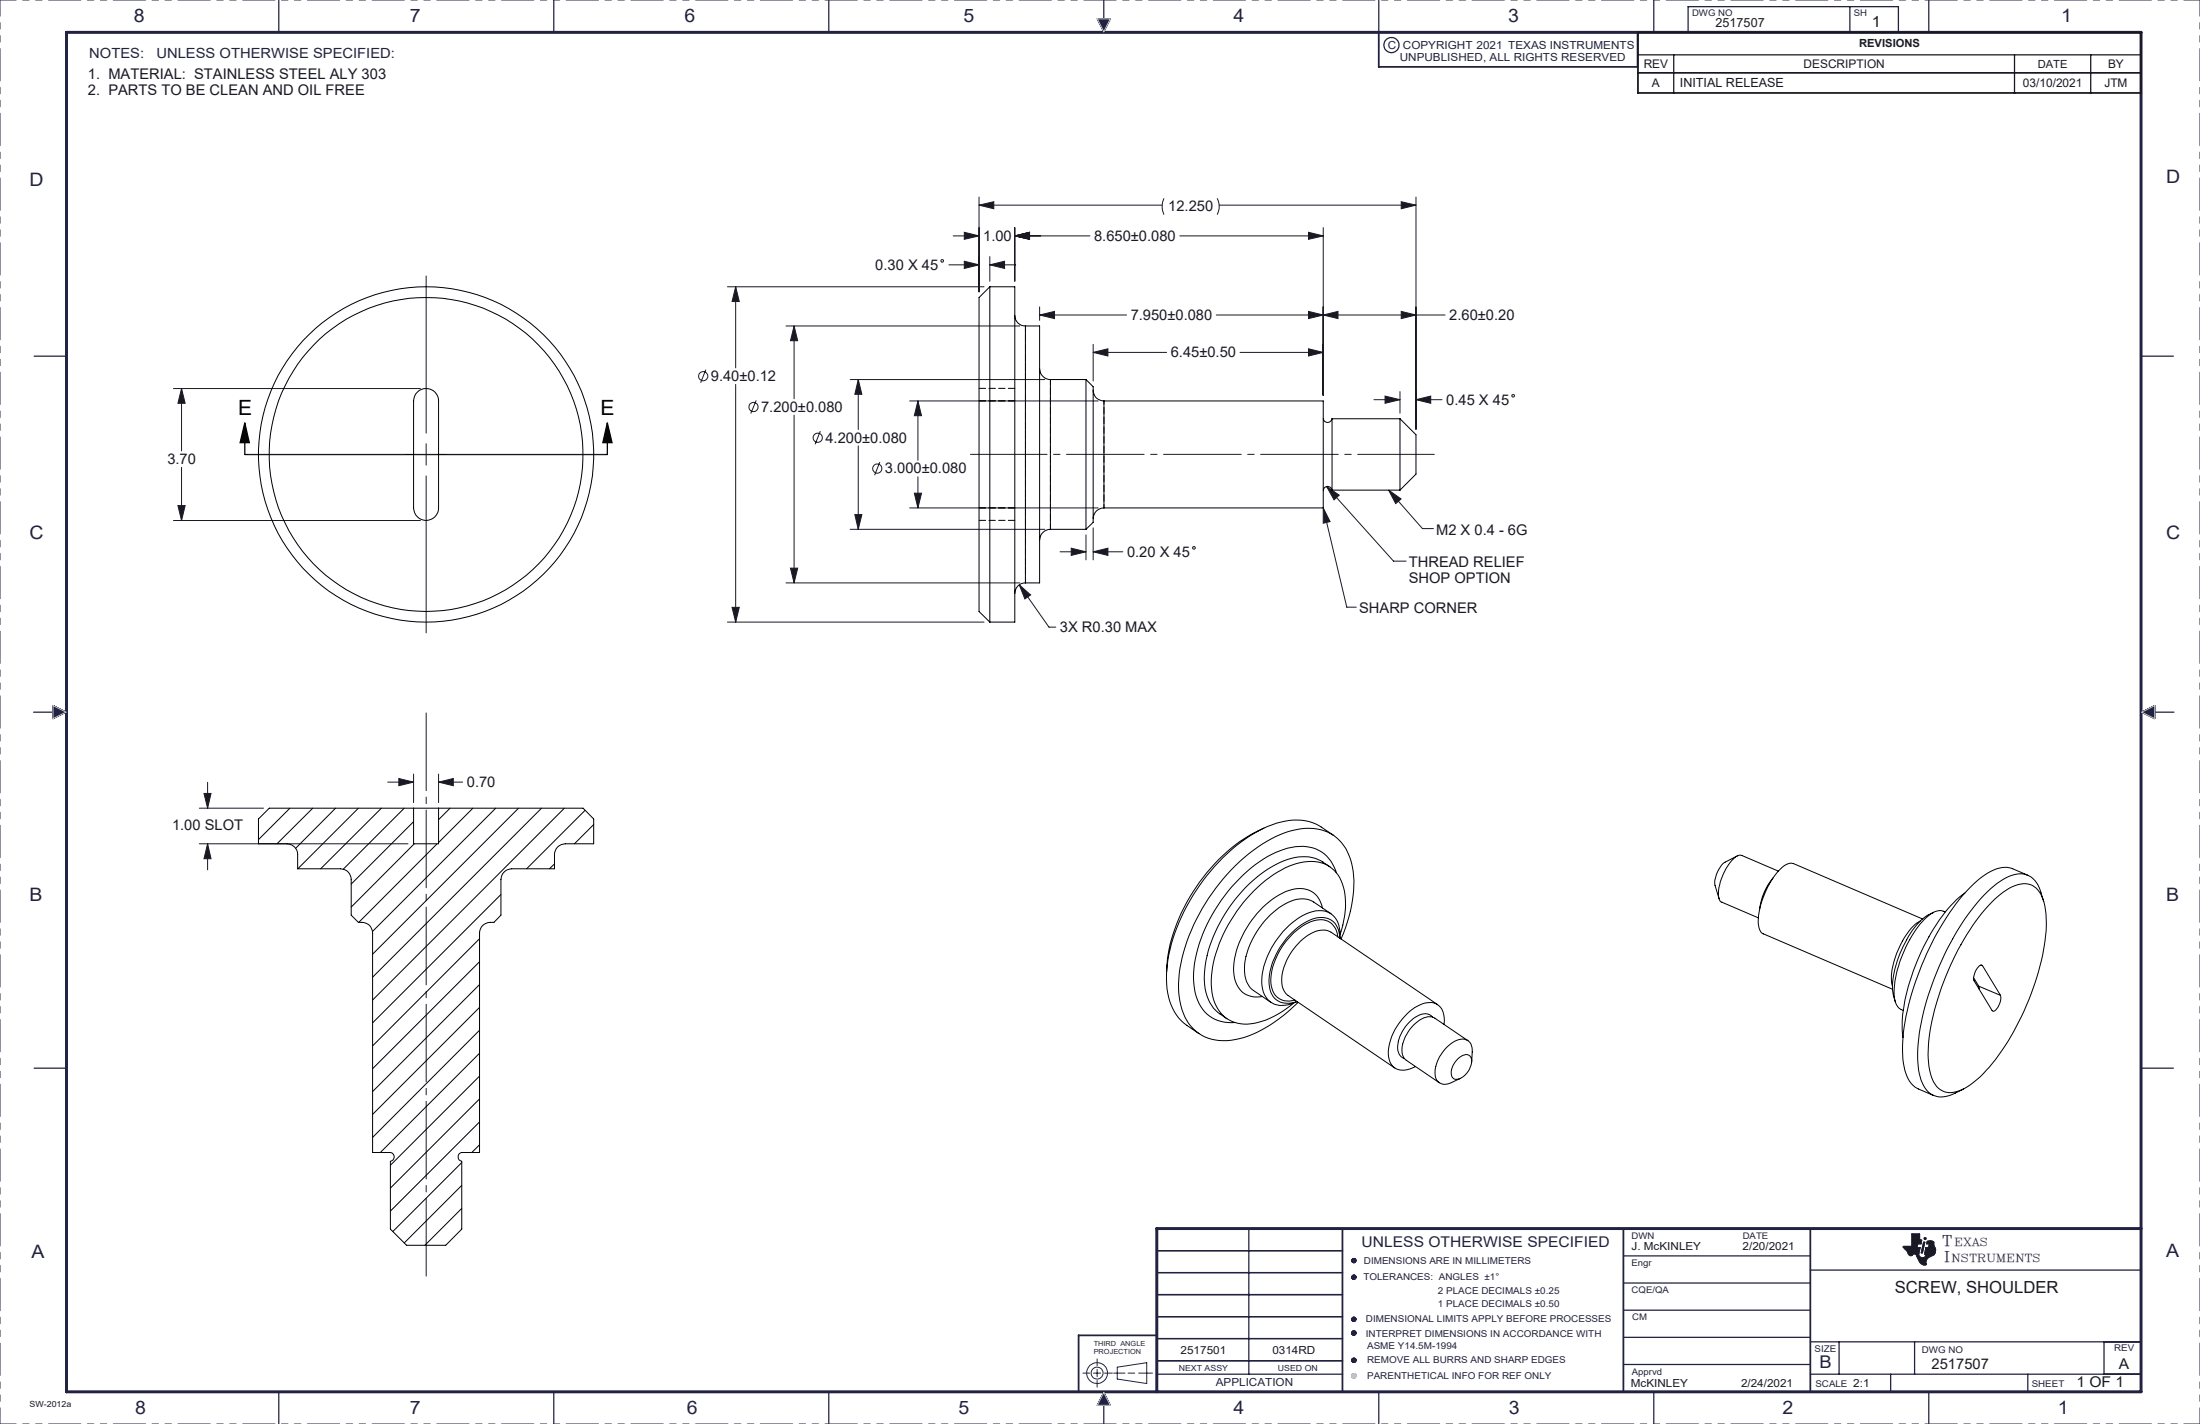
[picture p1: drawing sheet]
<svg xmlns="http://www.w3.org/2000/svg" width="432mm" height="279mm" viewBox="0 0 432 279" stroke-linecap="round" stroke-linejoin="round" font-family="sans-serif">
<g fill="none" stroke="#191924" stroke-width=".2">
<path d="M215.4 3.7h2.5l-1.3 2.5zM10.4 138.4l2.5 1.3-2.5 1.3zM420.4 139.7l2.5-1.3v2.6zM375.2 242.1h1.6v1l.4 .2-.2 .8h-.6l-.2 .7h.7l-.3 1.2a.62 .62 0 0 0 .6 .7l.7-.1 .1-.4h-.2v-.3l.2-1.1h.5l.2-.7h-.6l.1-.5a1.51 1.51 0 0 1 1.4 .1v.6a1.32 1.32 0 0 1-.2 2h-.1a1.41 1.41 0 0 0-1.3 1.6l.2 .2a1.1 1.1 0 0 1-1.5-.6l-.4-.9a.61 .61 0 0 0-.5-.6 .61 .61 0 0 0-.7 .4l-.5-.3-1-1.6h1.6zM377.5 243.7h.3l-.5 2.1h-.2zM216.6 273.2l1.3 2.5h-2.5z"/>
<circle cx="265.7" cy="258.9" r=".42"/>
<circle cx="265.7" cy="250.6" r=".42"/>
<circle cx="265.7" cy="247.3" r=".42"/>
<circle cx="377.8" cy="243" r=".2"/>
<circle cx="265.7" cy="266.9" r=".42"/>
<circle cx="265.7" cy="261.5" r=".42"/>
<circle cx="265.7" cy="269.9" r=".42"/>
</g>
<g fill="none" stroke="#212142" stroke-width=".2">
<path d="M215.4 3.7h.1M215.5 3.7l-.1 .1 .1-.1M215.5 3.7l-.1 .1 .2-.1M215.7 3.7l-.2 .2M215.8 3.7l-.3 .3M215.8 4.5l.8-.8-.8 .8M215.9 3.7l-.4 .4M215.9 3.7l-.3 .4M216 3.7l-.4 .4 .4-.4M216.1 3.7l-.5 .5M216.2 3.7l-.5 .5M216.3 3.7l-.6 .6"/>
<path d="M216.3 3.7l-.6 .6 .7-.6M216.4 3.7l-.7 .7M216.5 3.7l-.7 .7M216.5 3.7l-.7 .8M216.6 6.2h.1M216.6 3.7l-.8 .9M216.7 6.1l-.1 .1M216.7 3.7l-.9 .9M216.7 6l-.1 .2M216.8 6l-.2 .1M216.8 3.7l-1 1M216.9 3.7l-1 1"/>
<path d="M216.9 5.7l-.3 .4 .3-.3M217 5.6l-.5 .4M217 5.5l-.5 .5M217.1 3.7l-1.2 1.1M217.1 5.4l-.6 .6M217.1 3.7l-1.1 1.2M217.1 5.3l-.6 .6 .6-.6M217.2 3.7l-1.2 1.2M217.2 5.2l-.7 .7M217.2 5.1l-.7 .8M217.3 3.7l-1.3 1.3M217.3 4.9l-.9 .9"/>
<path d="M217.4 3.7l-1.4 1.3M217.4 4.7l-1 1.1M217.5 3.7l-1.4 1.4M217.5 4.6l-1.1 1.1 1.1-1.1M217.5 3.7l-1.4 1.5M217.5 4.4l-1.1 1.2M217.6 3.7l-1.5 1.5M217.6 4.4l-1.3 1.2M217.7 4.2l-1.4 1.4M217.7 3.7l-1.6 1.6M217.7 4.1l-1.4 1.4M217.8 3.7l-1.6 1.6"/>
<path d="M217.8 4l-1.5 1.5M217.8 3.7l-1.6 1.7M217.8 3.8l-1.5 1.6 1.5-1.5M217.9 3.7l-1.3 2.5M217.9 3.7h-2.5l1.2 2.5M217.9 3.7l-1.7 1.7M321.4 6.5v5.7M420.2 13v3.9M10.4 138.4l2.5 1.3-2.5 1.3zM10.4 138.5h.1M10.4 138.6l.1-.1-.1 .1M10.4 138.8l.3-.2-.3 .3"/>
<path d="M10.4 139.3l.6-.6-.6 .7M10.5 138.5l-.1 .2M10.6 138.5l-.2 .2M10.7 138.6l-.3 .3 .3-.3M10.8 138.6l-.4 .4M10.8 138.6l-.4 .5M10.9 138.7l-.5 .5M10.9 138.7l-.5 .5 .6-.5M11.1 138.8l-.7 .7M11.2 138.8l-.8 .8M11.2 138.9l-.8 .8M11.3 138.9l-.9 .8 .9-.8"/>
<path d="M11.4 138.9l-1 1M11.4 139l-1 .9M11.4 139l-1 1M11.5 139l-1.1 1.1M11.6 139l-1.2 1.2M11.6 139.1l-1.2 1.2M11.7 139.1l-1.3 1.3M11.7 139.1l-1.3 1.4M11.8 139.1l-1.4 1.4M11.8 139.2l-1.4 1.4M11.9 139.2l-1.5 1.4M11.9 139.2l-1.5 1.6"/>
<path d="M12 139.2l-1.6 1.6M12 139.3l-1.6 1.7M12.1 139.3l-1.7 1.7M12.2 139.3l-1.6 1.6M12.2 139.3l-1.5 1.5M12.3 139.4l-1.4 1.3M12.3 139.4l-1.2 1.3M12.3 139.4l-1.2 1.2M12.5 139.5l-1 .9M12.6 139.5l-.8 .8M12.6 139.5l-.7 .8M12.6 139.6l-.6 .6"/>
<path d="M12.7 139.6l-.6 .5M12.7 139.6l-.4 .4M12.8 139.6l-.4 .4M12.8 139.6l-.3 .3M12.8 139.7l-.2 .2M12.8 139.7l-.1 .1M12.9 139.7l-.1 .1M12.9 139.7h.1M420.4 139.7l2.5-1.3v2.6zM420.4 139.7h.1M420.7 139.5l-.3 .2 .1-.1M420.8 139.5l-.3 .3"/>
<path d="M421 139.4l-.5 .4 .4-.3M421.1 139.3l-.5 .5M421.3 139.3l-.6 .6M421.3 139.2l-.6 .7M421.4 139.2l-.7 .7M421.5 139.1l-.8 .8M421.6 139.1l-.8 .8M421.8 139l-1 .9 .9-.8M422 138.9l-1.1 1.1M422.1 138.9l-1.2 1.1M422.1 138.8l-1.2 1.2M422.2 138.8l-1.2 1.2"/>
<path d="M422.3 138.7l-1.3 1.4M422.4 138.7l-1.4 1.4M422.5 138.6l-1.4 1.5M422.7 138.6l-1.6 1.5 1.5-1.5M422.8 138.5l-1.7 1.6M422.8 138.5l-1.6 1.6 1.7-1.6M422.9 138.6l-1.6 1.6 1.6-1.6M422.9 138.7l-1.5 1.5M422.9 138.8l-1.4 1.5M422.9 138.9l-1.4 1.4M422.9 139l-1.3 1.3M422.9 139.1l-1.3 1.3 1.3-1.3"/>
<path d="M422.9 139.2l-1.2 1.2M422.9 139.3l-1.2 1.1M422.9 139.3l-1.1 1.1M422.9 139.4l-1.1 1M422.9 139.5l-1 1M422.9 139.6l-.9 .9M422.9 139.7l-.8 .9 .8-.8M422.9 139.8l-.8 .8M422.9 139.9l-.7 .7 .7-.6M11.4 140.5l1-1-1.1 1M11.7 140.3l.8-.8-.9 .9M421.4 140.2l1.5-1.5-1.5 1.6"/>
<path d="M421.9 140.5l1-1-1 1M422.2 140.7l.7-.7-.6 .7M422.7 140.9l.2-.1-.1 .1M422.9 141h.1M422.9 140.1l-.6 .6M422.9 140.2l-.6 .5 .6-.5M422.9 140.2l-.5 .5M422.9 140.3l-.5 .5 .5-.5M422.9 140.4l-.4 .4M422.9 140.5l-.3 .3M422.9 140.6l-.3 .3M422.9 140.6l-.2 .3"/>
<path d="M422.9 140.7l-.2 .2M422.9 140.9h-.1M422.9 140.9l-.1 .1M265.3 258.9l.5-.5-.5 .6M265.3 247.5l.6-.6-.5 .6M265.4 247.5l.6-.5-.6 .6M265.4 247.6l.6-.5-.5 .5M265.5 247l-.1 .1M265.5 250.3l-.1 .1M265.5 258.5l-.1 .2M265.6 250.2l-.3 .3 .3-.3M265.6 246.9l-.3 .3"/>
<path d="M265.6 258.4l-.3 .3M265.6 246.9l-.3 .4M265.7 258.4l-.4 .4M265.7 246.9l-.4 .4M265.7 251l.4-.4-.4 .4M265.7 258.4l-.4 .5M265.7 250.2l-.4 .4M265.8 246.9l-.5 .5M265.8 250.2l-.5 .5M265.9 258.4l-.6 .6 .6-.5M265.9 250.2l-.6 .5M265.9 250.2l-.5 .6"/>
<path d="M266 258.5l-.6 .6M266 258.5l-.6 .7 .6-.6M266 250.3l-.6 .5M266 247l-.6 .6M266 258.6l-.5 .6 .6-.6M266 250.3l-.6 .6M266 250.3l-.5 .6M266.1 259.1l-.1 .1M266.1 247.1l-.6 .6M266.1 258.7l-.6 .5M266.1 258.7l-.5 .6M266.1 259l-.2 .3"/>
<path d="M266.1 250.4l-.6 .6M266.1 250.4l-.5 .6M266.1 250.8l-.2 .2M266.1 247.1l-.5 .7M266.1 247.5l-.2 .2M266.1 258.8l-.4 .5M266.1 258.9l-.4 .4M266.1 258.9l-.3 .4M266.1 250.5l-.5 .5M266.1 250.5l-.4 .5M266.1 250.6l-.3 .4M266.1 250.7l-.2 .3"/>
<path d="M266.1 247.3l-.4 .5M266.1 247.4l-.3 .4M266.1 247.4l-.2 .4M375.2 242.1h1.6v1l.4 .2-.2 .8h-.6l-.2 .7h.7l-.3 1.2a.62 .62 0 0 0 .6 .7l.7-.1 .1-.4h-.2v-.3l.2-1.1h.5l.2-.7h-.6l.1-.5a1.51 1.51 0 0 1 1.4 .1v.6a1.32 1.32 0 0 1-.2 2h-.1a1.41 1.41 0 0 0-1.3 1.6l.2 .2a1.1 1.1 0 0 1-1.5-.6l-.4-.9a.61 .61 0 0 0-.5-.6 .61 .61 0 0 0-.7 .4l-.5-.3-1-1.6h1.6zM377.5 243.7h.3l-.5 2.1h-.2zM420.2 249.2v20.4M212.5 269.4h1.4M214.6 269.4h1.4M215.3 266.6v1.4M215.3 268.7v1.4M215.3 270.9v1.3M215.6 275.3l1.4-1.4-1.4 1.4"/>
<path d="M215.7 275.7l1.5-1.5-1.5 1.5M215.7 275.1l1.3-1.3-1.3 1.4M215.9 274.6l1-.9-1 1M216.2 275.7l1.1-1.1-1 1.1M216.3 273.9l.5-.5-.6 .6M216.4 273.6l.3-.2-.4 .4M216.5 275.7l1-.9-.9 .9M216.6 273.2h.1M216.6 273.2l-1.2 2.5h2.5M216.6 273.2l1.3 2.5M216.7 273.2l-.1 .1M216.7 273.3l-.2 .1"/>
<path d="M216.7 273.3l-.2 .2M216.7 273.3l-.2 .3M216.7 275.7l.8-.7-.7 .7M216.8 269.4h1.5M216.8 273.5l-.6 .6M216.8 273.5l-.7 .7M216.8 273.5l-.7 .8M216.9 273.6l-.9 .8M216.9 273.6l-.9 .9M216.9 275.7l.7-.6-.6 .6M216.9 273.7l-1.1 1.1M216.9 273.8l-1.1 1.1"/>
<path d="M217 273.8l-1.2 1.2M217 273.9l-1.5 1.6M217.1 274l-1.7 1.6M217.1 274l-1.7 1.7M217.1 274.1l-1.7 1.6M217.1 274.1l-1.6 1.6M217.1 274.2l-1.5 1.5M217.1 275.7l.6-.5-.5 .5M217.2 274.3l-1.4 1.4M217.2 274.4l-1.4 1.3M217.2 274.4l-1.3 1.3M217.2 275.7l.5-.4-.4 .4"/>
<path d="M217.3 274.4l-1.3 1.3M217.3 274.5l-1.2 1.2 1.2-1.2M217.4 274.6l-1.1 1.1M217.4 274.7l-1.1 1 1.1-1M217.4 274.7l-1 1M217.5 274.8l-1 .9M217.5 274.9l-.8 .8M217.5 275.7l.3-.3-.3 .3M217.6 275l-.8 .7M217.6 275.7l.2-.2-.2 .2M217.6 275.1l-.6 .6M217.7 275.7l.1-.1-.1 .1"/>
<path d="M217.7 275.4l-.3 .3M217.8 275.4l-.4 .3M217.9 275.7h-.1M218.6 269.4h2.2M219.3 268.3l5.8-.9v4.1l-5.8-.9zM221.4 269.4h1.3M223.5 269.4h2.7M265.3 266.9l.6-.4-.5 .6M265.4 261.8l.6-.6-.6 .6M265.5 266.6l-.1 .1M265.5 261.2l-.2 .2M265.6 261.1l-.3 .3"/>
<path d="M265.6 266.5l-.3 .3M265.7 261.1l-.4 .4M265.7 266.5l-.4 .4M265.7 261.1l-.4 .5M265.9 261.1l-.6 .6M266 261.2l-.7 .5M266 266.6l-.6 .5M266 266.6l-.6 .6 .6-.6M266 266.6l-.5 .6 .6-.5M266.1 261.3l-.7 .6M266.1 261.4l-.6 .5M266.1 261.7l-.2 .2"/>
<path d="M266.1 266.7l-.6 .6M266.1 266.7l-.5 .6M266.1 267.1l-.2 .2M266.1 261.4l-.5 .5M266.1 261.5l-.4 .5M266.1 261.6l-.3 .4M266.1 261.7l-.3 .2M266.1 266.8l-.5 .5M266.1 266.8l-.4 .5M266.1 266.9l-.4 .4M266.1 267l-.3 .3"/>
<circle cx="377.8" cy="243" r=".2"/>
<circle cx="215.3" cy="269.4" r="1.17"/>
<circle cx="215.3" cy="269.4" r="2.04"/>
<circle cx="265.7" cy="266.9" r=".42"/>
<circle cx="265.7" cy="261.5" r=".42"/>
<circle cx="265.7" cy="269.9" r=".42"/>
</g>
<g fill="none" stroke="#212142" stroke-width=".25">
<path d="M54.7 0v6.4M108.7 0v6.4M162.7 0v6.4M216.6 0v6.4M270.6 0v6.4M324.6 0v6.4M331.3 6.4v-5.1h41.3v5.1M363.1 1.3v5.1M378.6 0v6.4M6.7 69.9h6.4M420.2 69.9h6.4M6.6 139.7h6.3"/>
<path d="M420.4 139.7h6.3M6.7 209.6h6.4M420.2 209.6h6.4M227 245.4h36.5M227 249.7h36.5M227 254h36.5M227 258.3h36.5M245.1 241.1v28.5M318.6 246.4h36.7M318.6 251.7h36.7M318.6 257.1h36.7M355.3 249.2h64.9"/>
<path d="M54.7 273.1v6.3M108.7 273.1v6.3M162.7 273.1v6.3M216.6 273.1v6.3M227 267h36.5M227 269.6h36.5M227 262.6h36.5M270.6 273.1v6.3M318.6 262.4h36.7M318.6 267.7h36.7M324.6 273.1v6.3M355.3 263.3h64.9"/>
<path d="M355.3 269.6h64.9M361 263.3v6.3M371.1 269.6v3.5M375.8 263.3v6.3M378.6 273.1v6.3M398 269.6v3.5M413 263.3v6.3"/>
<circle cx="273.1" cy="8.8" r="1.48"/>
</g>
<g fill="none" stroke="#c4c4c4" stroke-width=".2">
<path d="M215.4 3.7h2.5l-1.3 2.5zM10.4 138.4l2.5 1.3-2.5 1.3zM420.4 139.7l2.5-1.3v2.6zM216.6 273.2l1.3 2.5h-2.5zM265.4 270.1l.5-.5-.5 .5M265.5 270.3l.6-.6-.6 .6M265.5 269.6l-.1 .1M265.6 269.5l-.3 .3M265.7 269.5l-.4 .4M265.7 269.5l-.4 .5M265.9 269.5l-.6 .6M266 269.6l-.6 .6"/>
<path d="M266.1 269.7l-.6 .6 .6-.5M266.1 270.2l-.1 .1M266.1 269.8l-.5 .5M266.1 270.1l-.2 .2M266.2 269.9l-.5 .5M266.2 270l-.4 .4"/>
<circle cx="265.7" cy="258.9" r=".42"/>
<circle cx="265.7" cy="247.3" r=".42"/>
<circle cx="265.7" cy="250.6" r=".42"/>
<circle cx="265.7" cy="266.9" r=".42"/>
<circle cx="265.7" cy="261.5" r=".42"/>
<circle cx="265.7" cy="269.9" r=".42"/>
</g>
<path d="M0 0v279.4M431.8 0h-431.8M0 279.4h431.8M431.8 279.4v-279.4" fill="none" stroke="#212142" stroke-width=".2" stroke-dasharray="6.3 1.3 1.3 1.3 1.3 1.3" stroke-dashoffset="3.2"/>
<path d="M321.4 6.3v6.8h-50.8v-6.6M263.5 241.1v32M318.6 241.1v32M355.3 241.1v32M227 262h-15.3v11" fill="none" stroke="#212142" stroke-width=".35"/>
<path d="M13.1 6.4h407.1v266.7h-407.1zM420.2 241.1h-193.2v32" fill="none" stroke="#212142" stroke-width=".58"/>
<path d="M375.2 242.1v2.4h-1.6v.2l.7 .8 .5 .8 .3 .1 .4-.3h.5l.7 1.5 .7 .5h.7l-.1-.6 .2-.5 1.5-.9 .2-1-.3-1a.53 .53 0 0 0-.2-.6 .53 .53 0 0 0-.6 0l-.6 .1-.1 .5h.6l-.2 .7h-.5l-.2 1.1v.3h.2l-.1 .4-.3 .1h-.7l-.3-.5 .3-1.4h-.7l.2-.7h.6l.2-.8-.4-.2v-1zM377.5 243.7l-.4 2.1h.2l.5-2.1zM377.6 243a.2 .2 0 0 0 .4 0 .2 .2 0 0 0-.4 0z" fill-rule="evenodd" fill="#191924"/>
<g fill="none" stroke="#191924" stroke-width=".2">
<path d="M192.2 38.7v18.6M228.5 38.9a3.8 3.8 0 0 0 0 3.2M238.9 38.9a3.5 3.5 0 0 1 0 3.2M275 39.6l2.9 .7-2.9 .7zM277.9 38.7v45.5M83.6 54.2v30.8M142.8 56.3h50.3M144.4 56.3l.7 2.9h-1.4zM144.4 56.3v15.9M186.2 52h6M187.1 46.3h5.1M189.3 45.6l2.9 .7-2.9 .7z"/>
<path d="M189.3 51.3l2.9 .7-2.9 .7zM192.2 40.3l2.9-.7v1.4zM192.2 40.3h35.9M194.3 52l2.9-.7v1.4zM194.3 50.3v4.9M194.3 52h5.1M199.2 46.3l2.9-.7v1.4zM199.2 44.7v10.5M199.2 46.3h14.7M231.6 46.3h28.1M239.3 40.3h38.6M256.8 45.6l2.9 .7-2.9 .7z"/>
<path d="M259.7 44.7v32.9M34 76.2h48.5M35.6 76.2l.7 2.9h-1.4zM35.6 76.2v12.3M138.5 72.5l-1 2.6M144.4 75.4v46.7M148.4 78.6l-1 2.5M154.3 64h45.9M155.9 64l.7 2.9h-1.4zM155.9 64v14.2M166.9 74.5h38.2M168.5 74.5l.7 2.9h-1.4z"/>
<path d="M168.5 74.5v9.8M178.5 78.7h37M180.2 78.7l.7 2.9h-1.4zM180.2 78.7v11.6M204 61.8l3-.7v1.4zM204 61.8h17.1M204 60.2v2.7M214.6 69.1l2.9-.7v1.5zM214.6 67.6v7.2M214.6 69.1h14.4M238.7 61.8h44.9M243.4 69.1h16.3"/>
<path d="M256.8 61.1l2.9 .7-2.9 .7zM256.8 68.4l2.9 .7-2.9 .8zM259.7 61.8l2.9-.7v1.4zM269.7 78.4h5.1M271.9 77.7l2.9 .7-2.9 .7zM274.8 76.8v4.3M275 61.1l2.9 .7-2.9 .7zM277.9 78.4l2.9-.7v1.4zM277.9 78.4h5.1M34.9 99.2h1.4l-.7 2.9zM35.6 91.7v10.4M48.6 89.2h30.8"/>
<path d="M81.5 89.2h4.2M83.6 87.1v4.2M83.6 93.4v30.8M87.8 89.2h30.8M155.9 81.5v32.9M161 84.6l-1 2.6M168.5 87.5v16.4M172.7 90.7l-1 2.5M178.5 99.7h37M179.5 96.8h1.4l-.7 2.9zM180.2 93.6v6.1M259.7 99.7l1.4 2.6-1.4 .4z"/>
<path d="M259.7 99.7l4.6 19.4h1.9M260.4 95.5l2.5 1.7-1.1 .9zM260.4 95.5l13.1 14.6h2.5M272.6 96.2l2.4 1.7-1.1 .9zM272.6 96.2l6.6 7.5h2.1M34 102.1h48.5M143.7 119.2h1.4l-.7 2.9zM154.3 114.4h45.9M155.2 111.5h1.4l-.7 2.9zM166.9 103.9h38.2M167.8 101h1.4l-.7 2.9zM200.1 114.8l2.2 1.9-1.1 .8z"/>
<path d="M200.1 114.8l5.8 8.2h1.3M208.1 108.3h5M210.3 107.6l2.8 .7-2.8 .7zM213.1 105v4.9M214.6 108.3l2.9-.7v1.4zM214.6 103.6v6.3M214.6 108.3h5.8M142.8 122.1h50.3M39.1 158.6h12.6M40 155.7h1.4l-.7 2.9zM40.7 153.5v5.1M76.1 153.5h5.1"/>
<path d="M78.3 152.8l2.9 .7-2.9 .7zM81.2 151.9v5.6M86.1 153.5l2.9-.7v1.4zM86.1 151.9v5.6M86.1 153.5h4.7M39.1 165.6h41M40.7 165.6l.7 2.9h-1.4zM40.7 165.6v5.1"/>
<circle cx="185" cy="51.2" r=".26"/>
<circle cx="138" cy="73.8" r=".89"/>
<circle cx="147.9" cy="79.9" r=".91"/>
<circle cx="297" cy="77.7" r=".25"/>
<circle cx="160.5" cy="85.9" r=".91"/>
<circle cx="172.2" cy="91.9" r=".89"/>
<circle cx="234.3" cy="107.5" r=".26"/>
</g>
<path d="M321.5 14.3h98.7M48 83l.9 3.9h-1.8zM48 83v6.2h71.2v-6.2M119.2 83l.9 3.9h-1.8z" fill="none" stroke="#000" stroke-width=".25"/>
<path d="M321.5 10.8h98.7M321.5 14.3h98.7M328.5 10.8v7.4M395.4 10.8v7.4M410.4 10.8v7.4" fill="none" stroke="#191924" stroke-width=".25"/>
<path d="M321.5 6.4h98.7v11.8h-98.7z" fill="none" stroke="#191924" stroke-width=".35"/>
<path d="M190.5 89.2h91" fill="none" stroke="#191924" stroke-width=".2" stroke-dasharray="15.2 1.3 1.3 1.3" stroke-dashoffset=".2"/>
<path d="M83.6 250.7v-111.2" fill="none" stroke="#191924" stroke-width=".2" stroke-dasharray="15.2 1.3 1.3 1.3" stroke-dashoffset="-.4"/>
<path d="M119.2 83l.9 3.9h-1.8zM48 83l.9 3.9h-1.8z" fill="#000"/>
<g fill="#191924">
<path d="M272.6 96.2l2.4 1.7-1.1 .9zM259.7 99.7l1.4 2.6-1.4 .4zM260.4 95.5l2.5 1.7-1.1 .9z"/>
<path d="M189.3 45.6l2.9 .7-2.9 .7zM199.2 46.3l2.9-.7v1.4zM199.2 46.3l2.9-.7v1.4zM256.8 45.6l2.9 .7-2.9 .7zM259.7 61.8l2.9-.7v1.4zM275 61.1l2.9 .7-2.9 .7zM192.2 40.3l2.9-.7v1.4zM275 39.6l2.9 .7-2.9 .7zM180.2 78.7l.7 2.9h-1.4zM179.5 96.8h1.4l-.7 2.9zM144.4 56.3l.7 2.9h-1.4zM143.7 119.2h1.4l-.7 2.9zM277.9 78.4l2.9-.7v1.4zM271.9 77.7l2.9 .7-2.9 .7zM194.3 52l2.9-.7v1.4zM189.3 51.3l2.9 .7-2.9 .7zM256.8 61.1l2.9 .7-2.9 .7zM204 61.8l3-.7v1.4zM200.1 114.8l1.1 2.7 1.1-.8zM155.9 64l.7 2.9h-1.4zM155.2 111.5h1.4l-.7 2.9zM214.6 108.3l2.9-.7v1.4zM210.3 107.6l2.8 .7-2.8 .7zM256.8 68.4l2.9 .7-2.9 .8zM214.6 69.1l2.9-.7v1.5zM168.5 74.5l.7 2.9h-1.4zM167.8 101h1.4l-.7 2.9zM35.6 76.2l.7 2.9h-1.4zM34.9 99.2h1.4l-.7 2.9zM78.3 152.8l2.9 .7-2.9 .7zM86.1 153.5l2.9-.7v1.4zM40 155.7h1.4l-.7 2.9zM40.7 165.6l.7 2.9h-1.4z"/>
</g>
<g fill="none" stroke="#000" stroke-width=".2">
<path d="M194.3 56.3v65.8M194.3 56.3l-2.1 2.1v61.6l2.1 2.1M194.3 56.3h4.9v65.8h-4.9M81.9 76.9a2.44 2.44 0 0 1 2.7-.5 2.44 2.44 0 0 1 1.5 2.3v21a2.45 2.45 0 0 1-2.5 2.4 2.45 2.45 0 0 1-2.4-2.4v-21a2.54 2.54 0 0 1 .7-1.8zM199.2 61.9a2.05 2.05 0 0 0 2.1 2.1M201.3 64h2.7v50.4h-2.7M201.3 64v50.4M204 72.4a2.17 2.17 0 0 0 2.2 2.1M206.2 74.5v29.4M206.2 74.5h6.9M213.1 74.5v29.4M213.1 74.5l1.5 1.4v26.6l-1.5 1.4"/>
<path d="M214.6 76.6a2.05 2.05 0 0 0 2.1 2.1M216.7 78.7h43v21h-43M216.7 78.7v21M216.7 99.7a2.11 2.11 0 0 0-2.1 2.1M259.7 96.2a.87 .87 0 0 1 .9-.8 .87 .87 0 0 1 .8 .8M259.7 82.2a.87 .87 0 0 0 .9 .7 .87 .87 0 0 0 .8-.7M261.4 82.2v14M261.4 82.2h13.4M261.4 96.2h13.4M274.8 82.2v14M274.8 82.2l3.1 3.1v7.7l-3.1 3.2M201.3 114.4a2.05 2.05 0 0 0-2.1 2.1"/>
<path d="M206.2 103.9a2.17 2.17 0 0 0-2.2 2.1M206.2 103.9h6.9M56.9 158.6l-6.2 6.1M61.4 158.6l-7 7M65.9 158.6l-7.9 7.8M70.3 158.6l-11.8 11.9M74.9 158.6l-12 11.9M79.3 158.6l-11.9 11.9M81.2 158.6h-28.4l-2.1 2.1v4.9h5.6a2.11 2.11 0 0 1 2.1 2.1v2.8M81.2 158.6h4.9M81.2 158.6v7h4.9v-7M86.1 158.6h28.3l2.1 2.1v4.9h-5.6a2.11 2.11 0 0 0-2.1 2.1v2.8h-8.4a2.17 2.17 0 0 0-2.1 2.1v7l-1.4 1.4a2.27 2.27 0 0 0-2.8 2.1v43h-3.5a.88 .88 0 0 0-.7 .9 .88 .88 0 0 0 .7 .9v13.3l-3.1 3.1h-7.7l-3.2-3.1v-13.3a.87 .87 0 0 0 .8-.9 .87 .87 0 0 0-.8-.9h-3.5v-43a2.19 2.19 0 0 0-2.8-2.1l-1.4-1.4v-7a2.11 2.11 0 0 0-2.1-2.1h-8.4"/>
<path d="M88.3 158.6l-2.2 2.2M92.8 158.6l-6.7 6.7M97.3 158.6l-24.2 24.2M101.8 158.6l-28.7 28.6M106.3 158.6l-33.2 33.1M110.8 158.6l-37.7 37.6M114.8 159l-11.4 11.5M81.2 161.2l-12.3 12.3M81.3 165.6l-12.4 12.4M85.8 165.6l-15.4 15.4M98.3 175.5l-25.2 25.2M108.8 169.5l-1 1"/>
<path d="M116.5 161.8l-3.8 3.8M248.1 162.5a33.1 33.1 0 0 0-15.7 15.5 28.6 28.6 0 0 0-3.4 12.6M259.5 178.2a4.4 4.4 0 0 0-6-3.6 16 16 0 0 0-8.7 7.4 14.5 14.5 0 0 0-2.5 10 4.3 4.3 0 0 0 5.5 3.5M259.6 169.2a8.2 8.2 0 0 0-7.6-.3 27.4 27.4 0 0 0-13.9 14.9 18.6 18.6 0 0 0-1.4 11.1 7.7 7.7 0 0 0 4.1 5M259.6 169.2l1.4 .9M259.6 169.2h.1M261.2 179.3l-3.4-2.3a5.3 5.3 0 0 0-5.6 .4 16.5 16.5 0 0 0-7.9 12.3 4.9 4.9 0 0 0 1.7 4.6l3.4 2.4M261.7 163.9a14.1 14.1 0 0 0-4.1-2.5 12.7 12.7 0 0 0-9.6 1.1 37 37 0 0 0-17 19.5 23.4 23.4 0 0 0-1.6 13.7 9.1 9.1 0 0 0 3.5 5.5l2.4 1.6M262.3 171.2a7 7 0 0 0-8.8-4.9 21 21 0 0 0-11 6.9 30 30 0 0 0-8.2 17.6 9.7 9.7 0 0 0 3.1 8.6 7.4 7.4 0 0 0 5 1.2M341 168l-2.4 1.2a5.4 5.4 0 0 0-2 4.5l.8 2.6M348 172.3a11.6 11.6 0 0 0-2.6 6.1M349 170.9l-7.1-3a1.99 1.99 0 0 0-2 1 10.3 10.3 0 0 0-2.5 7.2l.1 .6 .4 .3 7.2 3.1"/>
<path d="M379.5 179a11.6 11.6 0 0 0-5.6 6.1 17.5 17.5 0 0 0-2.4 9.8l.5 1.7M381.8 178.9a3.1 3.1 0 0 0-3.6 1.1 23.3 23.3 0 0 0-6.4 15 3 3 0 0 0 1.8 3.3M385.7 175.2a25.9 25.9 0 0 0-7.6 9.5 37.9 37.9 0 0 0-4.8 16.7l.2 2.2M391.5 176.5a9.2 9.2 0 0 1 6.1-3.1 4 4 0 0 1 3.4 3.2 22.1 22.1 0 0 1-.1 10.9 51.5 51.5 0 0 1-11.1 22.5 12.6 12.6 0 0 1-6.3 4.3 3.8 3.8 0 0 1-4.4-3.1 23.4 23.4 0 0 1 .3-12 50.5 50.5 0 0 1 11.5-22.1zM398 171.7l-3-1.2a5.4 5.4 0 0 0-4.8 .8 30.3 30.3 0 0 0-9.3 10.6 54 54 0 0 0-7.4 22.5 12.2 12.2 0 0 0 1.6 8.2l1.2 .9 3.2 1.4M401.1 176.8l-.5-1.7a4.2 4.2 0 0 0-6.3-3.2 21.3 21.3 0 0 0-8 7.6 56.2 56.2 0 0 0-9.8 25.3 15.8 15.8 0 0 0 1 8.2 4 4 0 0 0 5.7 1.7l2.2-1M94.1 184.2l-21 21M94.1 188.7l-21 21M94.1 193.2l-21 21M94.1 197.7l-21 21M262.6 183.8a3.4 3.4 0 0 0-4.9-3.1 13.4 13.4 0 0 0-8.3 12.2 3.4 3.4 0 0 0 4.7 3.3M263 184.1a3.8 3.8 0 0 0-2.9-4 7.9 7.9 0 0 0-6.4 2.8 14.3 14.3 0 0 0-4.6 10.2 3.7 3.7 0 0 0 5.5 3.4 5.2 5.2 0 0 1-5.2 .1 5.1 5.1 0 0 1-1.7-4.9 16.5 16.5 0 0 1 8.8-12.5 4.6 4.6 0 0 1 5.3 .6 6 6 0 0 1 1.2 4.3"/>
<path d="M263 183.4a15.1 15.1 0 0 0 .2-10.6 6.3 6.3 0 0 0-7.3-3.7 19.3 19.3 0 0 0-10.5 6.4 27.5 27.5 0 0 0-7.7 16.9 8.5 8.5 0 0 0 3 7.4 7.6 7.6 0 0 0 7 .6 18.6 18.6 0 0 0 6.2-3.6M263.2 184.3a26.6 26.6 0 0 0 2.4-13.2 9 9 0 0 0-6.3-8.3 14.4 14.4 0 0 0-10.7 2.3 37.7 37.7 0 0 0-17.1 25.9 14.6 14.6 0 0 0 1.8 9.8 8.6 8.6 0 0 0 9.1 3.2 24.9 24.9 0 0 0 12.4-7.3M281.2 199.6a2.38 2.38 0 0 0-3.4 0 7.6 7.6 0 0 0-3.4 6.5l.4 1 .8 .6M282.2 197.1l-20.9-14.2a4.5 4.5 0 0 0-5 .9 11.6 11.6 0 0 0-4.7 8.7 3.3 3.3 0 0 0 1.2 2.8l21 14.3M376.9 180.7a10.9 10.9 0 0 0-4.4 5.7 11.2 11.2 0 0 0-1.1 7.1M377.3 180.3l-25.3-10.9a2.56 2.56 0 0 0-2.6 1.2 16.6 16.6 0 0 0-4.3 10.6 2.19 2.19 0 0 0 1 2l25.3 10.9M387.4 191.8l1 1.7M388.4 193.5l.1 .6M388.4 193.5l4.2 1.8M388.8 189.4l.3 .1M389.1 189.5l-.1-.1a1.41 1.41 0 0 0-1.3 1.2l-.3 1.2v.5l3.7 6.1a1.35 1.35 0 0 0 1.3-1.2l.3-1-.1-.9M389.1 189.5l3.5 5.8"/>
<path d="M94.1 202.1l-21 21.1M94.1 206.7l-19.5 19.4M94.1 211.1l-17.5 17.5M94.1 215.6l-17.5 17.5M283.4 201a3.5 3.5 0 0 0-2-4.2 6.8 6.8 0 0 0-6.1 3 10.5 10.5 0 0 0-2.8 7.5 2.87 2.87 0 0 0 4 2.5l1.3-.5M286.1 207.8a2.01 2.01 0 0 1 2.3-.7 1.77 1.77 0 0 1 .2 2.3 3.1 3.1 0 0 1-3.2 2.3 2.15 2.15 0 0 1 0-2.9zM288.1 204.2l-6.5-4.4a2.87 2.87 0 0 0-3.4 .6 7.3 7.3 0 0 0-3 6.3l.4 .9 .4 .4 6.5 4.4M288.9 208.3a6.9 6.9 0 0 0-.1-3.1 1.97 1.97 0 0 0-2.9-1.1 7.3 7.3 0 0 0-4.1 7.3 2.05 2.05 0 0 0 3.1 1l1.7-.8M90.6 228.1l-13.5 13.6M90.6 232.6l-11.3 11.3M90.6 237.1l-7.2 7.2M94.1 220.1l-17.5 17.5"/>
<path d="M94.1 224.6l-1.5 1.5"/>
<circle cx="83.6" cy="89.2" r="32.9"/>
<circle cx="83.6" cy="89.2" r="30.8"/>
</g>
<path d="M199.2 78.7h-7M199.2 76.2h-7M199.2 99.7h-7M192.2 102.1h7" fill="none" stroke="#000" stroke-width=".2" stroke-dasharray="1.3 .6"/>
<path d="M201.3 114.4v-50.4M206.2 103.9v-29.4" fill="none" stroke="#000" stroke-width=".2" stroke-dasharray="1.3 .6" stroke-dashoffset=".2"/>
<path d="M216.7 99.7v-21" fill="none" stroke="#000" stroke-width=".2" stroke-dasharray="1.3 .6" stroke-dashoffset=".6"/>
<g font-size="4.1">
<text x="46.7" y="81.4">E</text>
<text x="117.9" y="81.4">E</text>
</g>
<g font-size="3.6" fill="#212142">
<text x="26.3" y="4.4">8</text>
<text x="80.4" y="4.4">7</text>
<text x="134.3" y="4.4">6</text>
<text x="189.1" y="4.4">5</text>
<text x="242.1" y="4.4">4</text>
<text x="296" y="4.4">3</text>
<text x="404.5" y="4.4">1</text>
<text x="425.1" y="35.9">D</text>
<text x="5.8" y="36.5">D</text>
<text x="5.8" y="105.7">C</text>
<text x="425.1" y="105.7">C</text>
<text x="5.8" y="176.8">B</text>
<text x="425.1" y="176.8">B</text>
<text x="6.2" y="246.9">A</text>
<text x="425.1" y="246.7">A</text>
<text x="26.5" y="277.5">8</text>
<text x="80.4" y="277.5">7</text>
<text x="134.8" y="277.5">6</text>
<text x="188.1" y="277.5">5</text>
<text x="242.1" y="277.5">4</text>
<text x="296.1" y="277.5">3</text>
<text x="349.9" y="277.5">2</text>
<text x="403.9" y="277.5">1</text>
</g>
<text font-size="3.4" fill="#212142" x="357.1" y="268.4">B</text>
<text font-size="3.3" fill="#191924" x="371.9" y="253.7">SCREW, SHOULDER</text>
<text font-size="3" fill="#191924" x="367.4" y="5.3">1</text>
<g font-size="2.9" fill="#191924">
<text x="17.3" y="15.5">1. MATERIAL: STAINLESS STEEL ALY 303</text>
<text x="17.3" y="18.6">2. PARTS TO BE CLEAN AND OIL FREE</text>
<text x="229.3" y="41.5">12.250</text>
<text x="193" y="47.2">1.00</text>
<text x="214.7" y="47.2">8.650±0.080</text>
<text x="171.8" y="52.9">0.30 X 45</text>
<text x="221.9" y="62.8">7.950±0.080</text>
<text x="284.4" y="62.8">2.60±0.20</text>
<text x="229.8" y="70.1">6.45±0.50</text>
<text x="139.5" y="74.8">9.40±0.12</text>
<text x="149.4" y="80.8">7.200±0.080</text>
<text x="283.9" y="79.4">0.45 X 45</text>
<text x="162" y="86.8">4.200±0.080</text>
<text x="32.8" y="91">3.70</text>
<text x="173.7" y="92.9">3.000±0.080</text>
<text x="281.9" y="104.9">M2 X 0.4 - 6G</text>
<text x="221.2" y="109.2">0.20 X 45</text>
<text x="276.5" y="111.3">THREAD RELIEF</text>
<text x="276.5" y="114.4">SHOP OPTION</text>
<text x="208" y="124">3X R0.30 MAX</text>
<text x="266.8" y="120.3">SHARP CORNER</text>
<text x="91.6" y="154.4">0.70</text>
<text x="33.8" y="162.9">1.00 SLOT</text>
<text x="379.1" y="268.6">2517507</text>
<text x="415.9" y="268.5">A</text>
<text x="407.5" y="272.2">1 OF 1</text>
</g>
<g font-size="2.9" fill="#212142">
<text x="267.3" y="244.6">UNLESS OTHERWISE SPECIFIED</text>
<text x="381.4" y="244.5">T</text>
<text x="381.8" y="247.6">I</text>
</g>
<g font-size="2.7" fill="#212142">
<text x="17.5" y="11.3">NOTES:</text>
<text x="30.7" y="11.3">UNLESS OTHERWISE SPECIFIED:</text>
</g>
<g font-size="2.5" fill="#191924">
<text x="336.7" y="5.3">2517507</text>
<text x="329.7" y="17.2">INITIAL RELEASE</text>
</g>
<g font-size="2.3" fill="#191924">
<text x="322.6" y="13.3">REV</text>
<text x="324.2" y="17">A</text>
<text x="354" y="13.3">DESCRIPTION</text>
<text x="397" y="17">03/10/2021</text>
<text x="413" y="17">JTM</text>
<text x="413.7" y="13.3">BY</text>
</g>
<g font-size="2.2" fill="#212142">
<text x="272.4" y="9.5">C COPYRIGHT 2021 TEXAS INSTRUMENTS</text>
<text x="274.7" y="12">UNPUBLISHED, ALL RIGHTS RESERVED</text>
<text x="383.7" y="244.4">EXAS</text>
<text x="383.2" y="247.6">NSTRUMENTS</text>
<text x="238.6" y="272">APPLICATION</text>
</g>
<g font-size="2.2" fill="#191924">
<text x="364.9" y="9.3">REVISIONS</text>
<text x="400" y="13.3">DATE</text>
<text x="320.2" y="245.3">J. McKINLEY</text>
<text x="342" y="245.3">2/20/2021</text>
<text x="231.7" y="265.6">2517501</text>
<text x="249.7" y="265.6">0314RD</text>
<text x="320.1" y="272.1">McKINLEY</text>
<text x="341.7" y="272.2">2/24/2021</text>
<text x="363.7" y="272.2">2:1</text>
</g>
<g font-size="1.8" fill="#212142">
<text x="332.1" y="3.1">DWG NO</text>
<text x="363.9" y="3.1">SH</text>
<text x="320.2" y="243.1">DWN</text>
<text x="342" y="243.1">DATE</text>
<text x="267.6" y="251.2">TOLERANCES: ANGLES ±1°</text>
<text x="267.7" y="248.1">DIMENSIONS ARE IN MILLIMETERS</text>
<text x="320.2" y="248.4">Engr</text>
<text x="282.2" y="253.9">2 PLACE DECIMALS ±0.25</text>
<text x="282.2" y="256.5">1 PLACE DECIMALS ±0.50</text>
<text x="320.2" y="253.7">CQE/QA</text>
<text x="268.1" y="259.4">DIMENSIONAL LIMITS APPLY BEFORE PROCESSES</text>
<text x="268.1" y="262.3">INTERPRET DIMENSIONS IN ACCORDANCE WITH</text>
<text x="320.3" y="258.9">CM</text>
<text x="268.3" y="264.7">ASME Y14.5M-1994</text>
<text x="268.3" y="267.4">REMOVE ALL BURRS AND SHARP EDGES</text>
<text x="320.3" y="269.8">Apprvd</text>
<text x="356.2" y="265.3">SIZE</text>
<text x="377.2" y="265.4">DWG NO</text>
<text x="415" y="265.1">REV</text>
<text x="268.3" y="270.6">PARENTHETICAL INFO FOR REF ONLY</text>
<text x="356.3" y="272.2">SCALE</text>
<text x="398.8" y="272.2">SHEET</text>
</g>
<g font-size="1.6" fill="#212142">
<text x="231.4" y="268.9">NEXT ASSY</text>
<text x="250.8" y="268.9">USED ON</text>
</g>
<text font-size="1.6" fill="#191924" x="5.8" y="276">SW-2012a</text>
<g font-size="1.4" fill="#212142">
<text x="214.7" y="264">THIRD ANGLE</text>
<text x="214.7" y="265.7">PROJECTION</text>
</g>
</svg>
